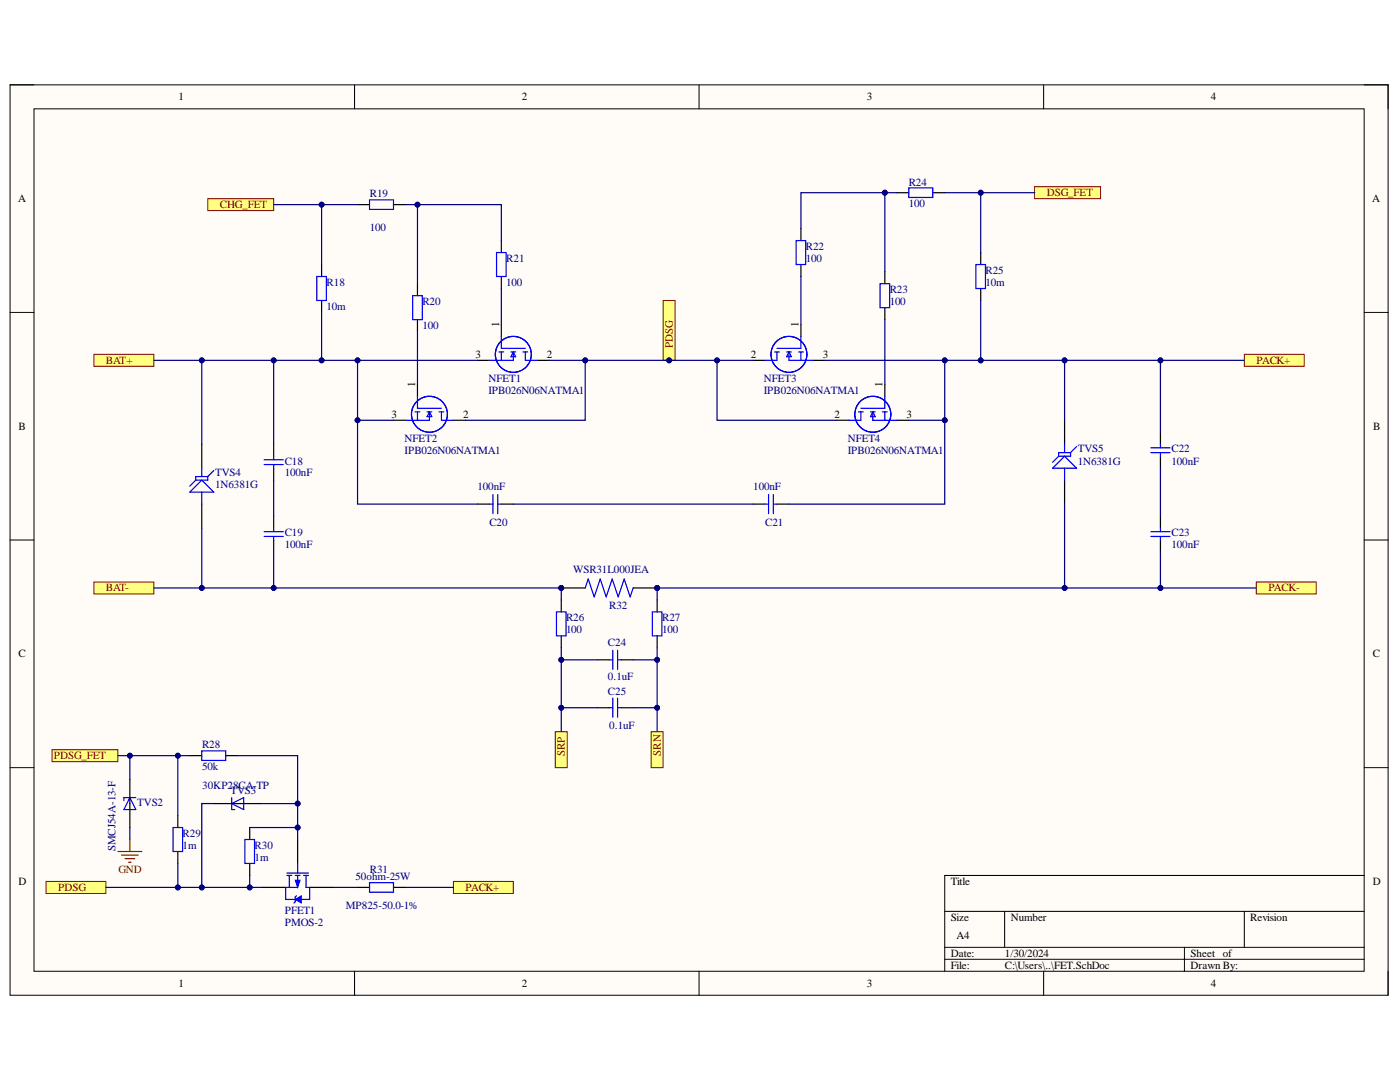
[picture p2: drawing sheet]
<svg xmlns="http://www.w3.org/2000/svg" width="279mm" height="216mm" viewBox="0 0 279 216" stroke-linecap="round" stroke-linejoin="round" font-family="sans-serif">
<path d="M2 16.9h275v181.7h-275z" fill-rule="evenodd" fill="#fffcf8"/>
<path d="M2 16.9h275v181.7h-275z" fill="none" stroke="#000" stroke-width=".2"/>
<path d="M6.8 21.7h265.4v172.1h-265.4z" fill-rule="evenodd" fill="#fffcf8"/>
<g fill="none" stroke="#000" stroke-width=".2">
<path d="M2 16.9h4.8M70.8 16.9v4.8M139.5 16.9v4.8M208.3 16.9v4.8M272.2 16.9h4.8v4.8M6.8 21.7h265.4v172.1h-265.4zM2 62.3h4.8M272.2 62.3h4.8M2 107.8h4.8M272.2 107.8h4.8M2 153.2h4.8M272.2 153.2h4.8"/>
<path d="M272.2 174.7h-83.7v19.1M70.8 193.8v4.8M139.5 193.8v4.8M188.5 181.9h83.7M188.5 189h83.7M188.5 191.4h83.7M200.5 181.9v7.1M208.3 193.8v4.8M236.4 189v4.8M248.3 181.9v7.1M277 193.8v4.8"/>
</g>
<path d="M41.5 39.6h13.1v2.4h-13.1z" fill-rule="evenodd" fill="#ffff80"/>
<path d="M41.5 39.6h13.1v2.4h-13.1z" fill="none" stroke="#800000" stroke-width=".2"/>
<path d="M206.5 37.2h13.1v2.4h-13.1z" fill-rule="evenodd" fill="#ffff80"/>
<path d="M206.5 37.2h13.1v2.4h-13.1z" fill="none" stroke="#800000" stroke-width=".2"/>
<g fill="none" stroke="#000" stroke-width=".24">
<path d="M179 38.4h2.4M186.2 38.4h2.3M64.2 52.8v2.4M64.2 60v2.3M71.4 40.8h2.3M78.5 40.8h2.4M83.3 56.6v2.4M100.1 48v2.4M100.1 55.2v2.4M159.8 45.6v2.4M159.8 52.8v2.4M176.6 54.2v2.4"/>
<path d="M195.7 50.4v2.4M195.7 57.6v2.4M83.3 63.8v2.4M176.6 61.4v2.4"/>
</g>
<path d="M73.7 39.9h4.8v1.9h-4.8zM181.4 37.5h4.8v1.9h-4.8zM63.2 55.2h1.9v4.8h-1.9zM82.4 59h1.9v4.8h-1.9zM99.1 50.4h1.9v4.8h-1.9zM158.9 48h1.9v4.8h-1.9zM175.6 56.6h1.9v4.8h-1.9zM194.8 52.8h1.9v4.8h-1.9z" fill="none" stroke="#00f" stroke-width=".24"/>
<path d="M18.7 70.7h12v2.4h-12z" fill-rule="evenodd" fill="#ffff80"/>
<path d="M18.7 70.7h12v2.4h-12z" fill="none" stroke="#800000" stroke-width=".2"/>
<path d="M248.3 70.7h12v2.4h-12z" fill-rule="evenodd" fill="#ffff80"/>
<path d="M248.3 70.7h12v2.4h-12z" fill="none" stroke="#800000" stroke-width=".2"/>
<path d="M18.7 116.1h12v2.4h-12z" fill-rule="evenodd" fill="#ffff80"/>
<path d="M18.7 116.1h12v2.4h-12z" fill="none" stroke="#800000" stroke-width=".2"/>
<path d="M250.7 116.1h12v2.4h-12z" fill-rule="evenodd" fill="#ffff80"/>
<path d="M250.7 116.1h12v2.4h-12z" fill="none" stroke="#800000" stroke-width=".2"/>
<circle cx="112" cy="117.3" r=".48" fill="#000080"/>
<circle cx="112" cy="117.3" r=".48" fill="none" stroke="#000080" stroke-width=".2"/>
<circle cx="131.1" cy="117.3" r=".48" fill="#000080"/>
<circle cx="131.1" cy="117.3" r=".48" fill="none" stroke="#000080" stroke-width=".2"/>
<path d="M116.8 117.3l.6-1.8 1.2 3.6 1.2-3.6 1.2 3.6 1.2-3.6 1.2 3.6 1.2-3.6 1.2 3.6 .6-1.8" fill="none" stroke="#00f" stroke-width=".24"/>
<path d="M112 117.3h4.8" fill="none" stroke="#000" stroke-width=".24"/>
<circle cx="112" cy="117.3" r=".48" fill="#000080"/>
<circle cx="112" cy="117.3" r=".48" fill="none" stroke="#000080" stroke-width=".2"/>
<path d="M126.4 117.3h4.7" fill="none" stroke="#000" stroke-width=".24"/>
<circle cx="131.1" cy="117.3" r=".48" fill="#000080"/>
<circle cx="131.1" cy="117.3" r=".48" fill="none" stroke="#000080" stroke-width=".2"/>
<path d="M112 119.7v2.4M131.1 119.7v2.4M112 126.9v2.4M119.2 131.7h2.4M124 131.7h2.4M131.1 126.9v2.4M119.2 141.2h2.4M124 141.2h2.4" fill="none" stroke="#000" stroke-width=".24"/>
<path d="M111.1 122.1h1.9v4.8h-1.9zM121.6 131.7h.7M122.3 129.7v3.9M122.3 139.3v3.8M123.3 129.7v3.9M123.3 139.3v3.8M123.3 131.7h.7M130.2 122.1h1.9v4.8h-1.9zM121.6 141.2h.7M123.3 141.2h.7" fill="none" stroke="#00f" stroke-width=".24"/>
<path d="M110.8 146h2.4v7.2h-2.4z" fill-rule="evenodd" fill="#ffff80"/>
<path d="M110.8 146h2.4v7.2h-2.4z" fill="none" stroke="#800000" stroke-width=".2"/>
<path d="M129.9 146h2.4v7.2h-2.4z" fill-rule="evenodd" fill="#ffff80"/>
<path d="M129.9 146h2.4v7.2h-2.4z" fill="none" stroke="#800000" stroke-width=".2"/>
<g fill="none" stroke="#000" stroke-width=".24">
<path d="M40.3 88.6v4.8M54.6 88.6v2.4M54.6 93.4v2.4M212.5 83.9v4.7M212.5 95.8v4.8M231.6 86.2v2.4M231.6 91v2.4M40.3 100.6v4.8M54.6 103v2.4M54.6 107.8v2.3M95.3 100.6h2.4M100.1 100.6h2.3"/>
<path d="M150.3 100.6h2.4M155.1 100.6h2.4M231.6 103v2.4M231.6 107.8v2.4"/>
</g>
<g fill="none" stroke="#00f" stroke-width=".24">
<path d="M37.9 98.2l2.4-2.4 2.4 2.4zM39.1 95.8l-1.2 1.2M40.3 93.4v1.7M40.3 98.2v2.4M41.5 95.1v.7h-2.4M41.5 95.1h-2.4v.7M42.7 93.9l-1.2 1.2M52.7 91.7h3.8M52.7 92.7h3.8M54.6 91v.7M54.6 92.7v.7M98.4 98.7v3.8"/>
<path d="M99.3 98.7v3.8M153.4 98.7v3.8M154.3 98.7v3.8M210.1 93.4l2.4-2.4 2.3 2.4zM211.3 91l-1.2 1.2M212.5 88.6v1.7M212.5 93.4v2.4M213.7 90.3v.7h-2.4M213.7 90.3h-2.4v.7M214.8 89.1l-1.1 1.2M229.7 90.3h3.8M229.7 89.4h3.8"/>
<path d="M231.6 88.6v.8M231.6 90.3v.7M52.7 106.1h3.8M52.7 107h3.8M54.6 105.4v.7M54.6 107v.8M97.7 100.6h.7M99.3 100.6h.8M152.7 100.6h.7M154.3 100.6h.8M229.7 106.1h3.8M229.7 107h3.8"/>
<path d="M231.6 105.4v.7M231.6 107v.8"/>
</g>
<path d="M10.4 149.6h13.1v2.4h-13.1z" fill-rule="evenodd" fill="#ffff80"/>
<path d="M10.4 149.6h13.1v2.4h-13.1z" fill="none" stroke="#800000" stroke-width=".2"/>
<path d="M132.3 60h2.4v11.9h-2.4z" fill-rule="evenodd" fill="#ffff80"/>
<path d="M132.3 60h2.4v11.9h-2.4z" fill="none" stroke="#800000" stroke-width=".2"/>
<circle cx="133.5" cy="71.9" r=".48" fill="#000080"/>
<circle cx="133.5" cy="71.9" r=".48" fill="none" stroke="#000080" stroke-width=".2"/>
<path d="M9.2 175.9h11.9v2.4h-11.9z" fill-rule="evenodd" fill="#ffff80"/>
<path d="M9.2 175.9h11.9v2.4h-11.9z" fill="none" stroke="#800000" stroke-width=".2"/>
<path d="M90.5 175.9h11.9v2.4h-11.9z" fill-rule="evenodd" fill="#ffff80"/>
<path d="M90.5 175.9h11.9v2.4h-11.9z" fill="none" stroke="#800000" stroke-width=".2"/>
<path d="M57 179.5h1.9M57.3 174.2h4.3M57.3 174.7h.9M57.7 174.7v2.4M58.9 174.7h1M59.4 172.3v1.9M59.4 174.7v2.4h-2.4M60.6 174.7h1M61.1 174.7v2.4M61.8 177.1v2.4h-1.7" fill="none" stroke="#00f" stroke-width=".24"/>
<path d="M52.2 177.1h4.8M59.4 167.5v4.8M61.8 177.1h4.8" fill="none" stroke="#000" stroke-width=".24"/>
<path d="M58.9 175.6h1l-.5 1.5z" fill="#00f"/>
<path d="M58.9 175.6h1l-.5 1.5z" fill="none" stroke="#00f" stroke-width=".2"/>
<path d="M57 177.1v2.4M61.1 177.1h.7" fill="none" stroke="#00f" stroke-width=".24"/>
<path d="M58.9 179.5l1.2-.7v1.4z" fill="#00f"/>
<path d="M58.9 179.5l1.2-.7v1.4z" fill="none" stroke="#00f" stroke-width=".2"/>
<g fill="none" stroke="#00f" stroke-width=".24">
<path d="M83.3 79.1v2.4h4.8M99.6 70.2h.9M100.1 67.1v2.4h4.7M100.1 70.2v1.7M102 70.2h.9M102.4 70.2v1.7h-4.7M102.4 70.2l.5 1h-.9zM104.4 70.2h.9M104.8 70.2v1.7h2.4M154.6 70.2h.9M155.1 70.2v1.7h-2.4M157 70.2h.9"/>
<path d="M157.5 70.2v1.7h4.7M157.5 70.2l.4 1h-.9zM159.4 70.2h.9M159.8 67.1v2.4h-4.7M159.8 70.2v1.7M176.6 79.1v2.4h-4.8M82.8 82.2h1M83.3 82.2v1.7M85.2 82.2h1M85.7 82.2v1.7h-4.8M85.7 82.2l.5 .9h-1zM87.6 82.2h1"/>
<path d="M88.1 82.2v1.7h2.4M171.3 82.2h1M171.8 82.2v1.7h-2.4M173.7 82.2h1M174.2 82.2v1.7h4.8M174.2 82.2l.5 .9h-1zM176.1 82.2h1M176.6 82.2v1.7M25.9 159.1l1.2 2.4h-2.4zM27.1 159.1h-2.4v.6M40.3 149.8h4.8v1.9h-4.8zM46.2 159.1v2.4h.6"/>
<path d="M34.5 165.1h1.9v4.8h-1.9zM46.2 160.3l2.4-1.2v2.4zM48.9 167.5h1.9v4.8h-1.9zM59.2 178.8l-.3 .2v.9l-.2 .3M73.8 176.1h4.7v1.9h-4.7z"/>
<circle cx="102.4" cy="70.7" r="3.6"/>
<circle cx="157.5" cy="70.7" r="3.6"/>
<circle cx="85.7" cy="82.7" r="3.6"/>
<circle cx="174.2" cy="82.7" r="3.6"/>
</g>
<g fill="none" stroke="#000" stroke-width=".24">
<path d="M83.3 76.7v2.4M95.3 71.9h2.4M100.1 64.7v2.4M107.2 71.9h2.4M150.3 71.9h2.4M159.8 64.7v2.4M162.2 71.9h2.4M176.6 76.7v2.4M78.5 83.9h2.4M90.5 83.9h2.4M167 83.9h2.4M179 83.9h2.4"/>
<path d="M25.9 155.6v9.5M37.9 150.8h2.4M45.1 150.8h2.3M35.5 162.7v2.4M35.5 169.9v2.4M42.7 160.3h9.5M49.8 165.1v2.4M49.8 172.3v2.4M71.4 177.1h2.4M78.5 177.1h2.4"/>
</g>
<path d="M23.5 169.9h4.8M24.2 170.6h3.4M25 171.3h1.9M25.7 172.1h.5M25.9 167.5v2.4" fill="none" stroke="#800000" stroke-width=".24"/>
<path d="M231.6 93.4v9.6M21.1 177.1h31.1" fill="none" stroke="#000080" stroke-width=".24"/>
<circle cx="35.5" cy="177.1" r=".48" fill="#000080"/>
<circle cx="35.5" cy="177.1" r=".48" fill="none" stroke="#000080" stroke-width=".2"/>
<circle cx="40.3" cy="177.1" r=".48" fill="#000080"/>
<circle cx="40.3" cy="177.1" r=".48" fill="none" stroke="#000080" stroke-width=".2"/>
<circle cx="49.8" cy="177.1" r=".48" fill="#000080"/>
<circle cx="49.8" cy="177.1" r=".48" fill="none" stroke="#000080" stroke-width=".2"/>
<path d="M23.5 150.8h2.4v4.8" fill="none" stroke="#000080" stroke-width=".24"/>
<circle cx="25.9" cy="150.8" r=".48" fill="#000080"/>
<circle cx="25.9" cy="150.8" r=".48" fill="none" stroke="#000080" stroke-width=".2"/>
<path d="M25.9 150.8h12" fill="none" stroke="#000080" stroke-width=".24"/>
<circle cx="25.9" cy="150.8" r=".48" fill="#000080"/>
<circle cx="25.9" cy="150.8" r=".48" fill="none" stroke="#000080" stroke-width=".2"/>
<circle cx="35.5" cy="150.8" r=".48" fill="#000080"/>
<circle cx="35.5" cy="150.8" r=".48" fill="none" stroke="#000080" stroke-width=".2"/>
<path d="M30.7 117.3h81.3v2.4" fill="none" stroke="#000080" stroke-width=".24"/>
<circle cx="40.3" cy="117.3" r=".48" fill="#000080"/>
<circle cx="40.3" cy="117.3" r=".48" fill="none" stroke="#000080" stroke-width=".2"/>
<circle cx="54.6" cy="117.3" r=".48" fill="#000080"/>
<circle cx="54.6" cy="117.3" r=".48" fill="none" stroke="#000080" stroke-width=".2"/>
<circle cx="112" cy="117.3" r=".48" fill="#000080"/>
<circle cx="112" cy="117.3" r=".48" fill="none" stroke="#000080" stroke-width=".2"/>
<path d="M30.7 71.9h40.7v12h7.1" fill="none" stroke="#000080" stroke-width=".24"/>
<circle cx="40.3" cy="71.9" r=".48" fill="#000080"/>
<circle cx="40.3" cy="71.9" r=".48" fill="none" stroke="#000080" stroke-width=".2"/>
<circle cx="54.6" cy="71.9" r=".48" fill="#000080"/>
<circle cx="54.6" cy="71.9" r=".48" fill="none" stroke="#000080" stroke-width=".2"/>
<circle cx="64.2" cy="71.9" r=".48" fill="#000080"/>
<circle cx="64.2" cy="71.9" r=".48" fill="none" stroke="#000080" stroke-width=".2"/>
<circle cx="71.4" cy="71.9" r=".48" fill="#000080"/>
<circle cx="71.4" cy="71.9" r=".48" fill="none" stroke="#000080" stroke-width=".2"/>
<circle cx="71.4" cy="83.9" r=".48" fill="#000080"/>
<circle cx="71.4" cy="83.9" r=".48" fill="none" stroke="#000080" stroke-width=".2"/>
<path d="M42.7 160.3h-2.4v16.8" fill="none" stroke="#000080" stroke-width=".24"/>
<circle cx="40.3" cy="177.1" r=".48" fill="#000080"/>
<circle cx="40.3" cy="177.1" r=".48" fill="none" stroke="#000080" stroke-width=".2"/>
<path d="M47.4 150.8h12v16.7" fill="none" stroke="#000080" stroke-width=".24"/>
<circle cx="59.4" cy="160.3" r=".48" fill="#000080"/>
<circle cx="59.4" cy="160.3" r=".48" fill="none" stroke="#000080" stroke-width=".2"/>
<circle cx="59.4" cy="165.1" r=".48" fill="#000080"/>
<circle cx="59.4" cy="165.1" r=".48" fill="none" stroke="#000080" stroke-width=".2"/>
<path d="M49.8 165.1h9.6" fill="none" stroke="#000080" stroke-width=".24"/>
<circle cx="59.4" cy="165.1" r=".48" fill="#000080"/>
<circle cx="59.4" cy="165.1" r=".48" fill="none" stroke="#000080" stroke-width=".2"/>
<path d="M52.2 160.3h7.2" fill="none" stroke="#000080" stroke-width=".24"/>
<circle cx="59.4" cy="160.3" r=".48" fill="#000080"/>
<circle cx="59.4" cy="160.3" r=".48" fill="none" stroke="#000080" stroke-width=".2"/>
<path d="M54.6 40.8h9.6v12" fill="none" stroke="#000080" stroke-width=".24"/>
<circle cx="64.2" cy="40.8" r=".48" fill="#000080"/>
<circle cx="64.2" cy="40.8" r=".48" fill="none" stroke="#000080" stroke-width=".2"/>
<path d="M64.2 40.8h7.2" fill="none" stroke="#000080" stroke-width=".24"/>
<circle cx="64.2" cy="40.8" r=".48" fill="#000080"/>
<circle cx="64.2" cy="40.8" r=".48" fill="none" stroke="#000080" stroke-width=".2"/>
<path d="M71.4 83.9v16.7h23.9M66.6 177.1h4.8" fill="none" stroke="#000080" stroke-width=".24"/>
<circle cx="71.4" cy="83.9" r=".48" fill="#000080"/>
<circle cx="71.4" cy="83.9" r=".48" fill="none" stroke="#000080" stroke-width=".2"/>
<path d="M71.4 71.9h23.9" fill="none" stroke="#000080" stroke-width=".24"/>
<circle cx="71.4" cy="71.9" r=".48" fill="#000080"/>
<circle cx="71.4" cy="71.9" r=".48" fill="none" stroke="#000080" stroke-width=".2"/>
<path d="M80.9 40.8h4.8M80.9 177.1h9.6" fill="none" stroke="#000080" stroke-width=".24"/>
<circle cx="83.3" cy="40.8" r=".48" fill="#000080"/>
<circle cx="83.3" cy="40.8" r=".48" fill="none" stroke="#000080" stroke-width=".2"/>
<path d="M85.7 40.8h14.4v7.2M116.8 71.9v12h-23.9" fill="none" stroke="#000080" stroke-width=".24"/>
<circle cx="116.8" cy="71.9" r=".48" fill="#000080"/>
<circle cx="116.8" cy="71.9" r=".48" fill="none" stroke="#000080" stroke-width=".2"/>
<path d="M109.6 71.9h40.7M102.4 100.6h47.9" fill="none" stroke="#000080" stroke-width=".24"/>
<circle cx="116.8" cy="71.9" r=".48" fill="#000080"/>
<circle cx="116.8" cy="71.9" r=".48" fill="none" stroke="#000080" stroke-width=".2"/>
<circle cx="133.5" cy="71.9" r=".48" fill="#000080"/>
<circle cx="133.5" cy="71.9" r=".48" fill="none" stroke="#000080" stroke-width=".2"/>
<circle cx="143.1" cy="71.9" r=".48" fill="#000080"/>
<circle cx="143.1" cy="71.9" r=".48" fill="none" stroke="#000080" stroke-width=".2"/>
<path d="M112 141.2h7.2" fill="none" stroke="#000080" stroke-width=".24"/>
<circle cx="112" cy="141.2" r=".48" fill="#000080"/>
<circle cx="112" cy="141.2" r=".48" fill="none" stroke="#000080" stroke-width=".2"/>
<path d="M112 131.7h7.2" fill="none" stroke="#000080" stroke-width=".24"/>
<circle cx="112" cy="131.7" r=".48" fill="#000080"/>
<circle cx="112" cy="131.7" r=".48" fill="none" stroke="#000080" stroke-width=".2"/>
<path d="M126.4 141.2h4.7" fill="none" stroke="#000080" stroke-width=".24"/>
<circle cx="131.1" cy="141.2" r=".48" fill="#000080"/>
<circle cx="131.1" cy="141.2" r=".48" fill="none" stroke="#000080" stroke-width=".2"/>
<path d="M126.4 131.7h4.7" fill="none" stroke="#000080" stroke-width=".24"/>
<circle cx="131.1" cy="131.7" r=".48" fill="#000080"/>
<circle cx="131.1" cy="131.7" r=".48" fill="none" stroke="#000080" stroke-width=".2"/>
<path d="M250.7 117.3h-119.5v2.4" fill="none" stroke="#000080" stroke-width=".24"/>
<circle cx="131.1" cy="117.3" r=".48" fill="#000080"/>
<circle cx="131.1" cy="117.3" r=".48" fill="none" stroke="#000080" stroke-width=".2"/>
<circle cx="212.5" cy="117.3" r=".48" fill="#000080"/>
<circle cx="212.5" cy="117.3" r=".48" fill="none" stroke="#000080" stroke-width=".2"/>
<circle cx="231.6" cy="117.3" r=".48" fill="#000080"/>
<circle cx="231.6" cy="117.3" r=".48" fill="none" stroke="#000080" stroke-width=".2"/>
<path d="M143.1 71.9v12h23.9" fill="none" stroke="#000080" stroke-width=".24"/>
<circle cx="143.1" cy="71.9" r=".48" fill="#000080"/>
<circle cx="143.1" cy="71.9" r=".48" fill="none" stroke="#000080" stroke-width=".2"/>
<path d="M188.5 83.9v16.7h-31" fill="none" stroke="#000080" stroke-width=".24"/>
<circle cx="188.5" cy="83.9" r=".48" fill="#000080"/>
<circle cx="188.5" cy="83.9" r=".48" fill="none" stroke="#000080" stroke-width=".2"/>
<path d="M179 38.4h-19.2v7.2" fill="none" stroke="#000080" stroke-width=".24"/>
<circle cx="176.6" cy="38.4" r=".48" fill="#000080"/>
<circle cx="176.6" cy="38.4" r=".48" fill="none" stroke="#000080" stroke-width=".2"/>
<path d="M164.6 71.9h23.9" fill="none" stroke="#000080" stroke-width=".24"/>
<circle cx="188.5" cy="71.9" r=".48" fill="#000080"/>
<circle cx="188.5" cy="71.9" r=".48" fill="none" stroke="#000080" stroke-width=".2"/>
<path d="M195.7 60v11.9h-7.2v12h-7.1" fill="none" stroke="#000080" stroke-width=".24"/>
<circle cx="195.7" cy="71.9" r=".48" fill="#000080"/>
<circle cx="195.7" cy="71.9" r=".48" fill="none" stroke="#000080" stroke-width=".2"/>
<circle cx="188.5" cy="71.9" r=".48" fill="#000080"/>
<circle cx="188.5" cy="71.9" r=".48" fill="none" stroke="#000080" stroke-width=".2"/>
<circle cx="188.5" cy="83.9" r=".48" fill="#000080"/>
<circle cx="188.5" cy="83.9" r=".48" fill="none" stroke="#000080" stroke-width=".2"/>
<path d="M188.5 38.4h7.2v12" fill="none" stroke="#000080" stroke-width=".24"/>
<circle cx="195.7" cy="38.4" r=".48" fill="#000080"/>
<circle cx="195.7" cy="38.4" r=".48" fill="none" stroke="#000080" stroke-width=".2"/>
<path d="M195.7 71.9h52.6" fill="none" stroke="#000080" stroke-width=".24"/>
<circle cx="195.7" cy="71.9" r=".48" fill="#000080"/>
<circle cx="195.7" cy="71.9" r=".48" fill="none" stroke="#000080" stroke-width=".2"/>
<circle cx="212.5" cy="71.9" r=".48" fill="#000080"/>
<circle cx="212.5" cy="71.9" r=".48" fill="none" stroke="#000080" stroke-width=".2"/>
<circle cx="231.6" cy="71.9" r=".48" fill="#000080"/>
<circle cx="231.6" cy="71.9" r=".48" fill="none" stroke="#000080" stroke-width=".2"/>
<path d="M195.7 38.4h10.8" fill="none" stroke="#000080" stroke-width=".24"/>
<circle cx="195.7" cy="38.4" r=".48" fill="#000080"/>
<circle cx="195.7" cy="38.4" r=".48" fill="none" stroke="#000080" stroke-width=".2"/>
<path d="M25.9 165.1v2.4M35.5 172.3v4.8" fill="none" stroke="#000080" stroke-width=".24"/>
<circle cx="35.5" cy="177.1" r=".48" fill="#000080"/>
<circle cx="35.5" cy="177.1" r=".48" fill="none" stroke="#000080" stroke-width=".2"/>
<path d="M35.5 150.8v11.9" fill="none" stroke="#000080" stroke-width=".24"/>
<circle cx="35.5" cy="150.8" r=".48" fill="#000080"/>
<circle cx="35.5" cy="150.8" r=".48" fill="none" stroke="#000080" stroke-width=".2"/>
<path d="M40.3 105.4v11.9" fill="none" stroke="#000080" stroke-width=".24"/>
<circle cx="40.3" cy="117.3" r=".48" fill="#000080"/>
<circle cx="40.3" cy="117.3" r=".48" fill="none" stroke="#000080" stroke-width=".2"/>
<path d="M40.3 71.9v16.7" fill="none" stroke="#000080" stroke-width=".24"/>
<circle cx="40.3" cy="71.9" r=".48" fill="#000080"/>
<circle cx="40.3" cy="71.9" r=".48" fill="none" stroke="#000080" stroke-width=".2"/>
<path d="M49.8 174.7v2.4" fill="none" stroke="#000080" stroke-width=".24"/>
<circle cx="49.8" cy="177.1" r=".48" fill="#000080"/>
<circle cx="49.8" cy="177.1" r=".48" fill="none" stroke="#000080" stroke-width=".2"/>
<path d="M54.6 110.1v7.2" fill="none" stroke="#000080" stroke-width=".24"/>
<circle cx="54.6" cy="117.3" r=".48" fill="#000080"/>
<circle cx="54.6" cy="117.3" r=".48" fill="none" stroke="#000080" stroke-width=".2"/>
<path d="M54.6 71.9v16.7M54.6 95.8v7.2" fill="none" stroke="#000080" stroke-width=".24"/>
<circle cx="54.6" cy="71.9" r=".48" fill="#000080"/>
<circle cx="54.6" cy="71.9" r=".48" fill="none" stroke="#000080" stroke-width=".2"/>
<path d="M64.2 62.3v9.6" fill="none" stroke="#000080" stroke-width=".24"/>
<circle cx="64.2" cy="71.9" r=".48" fill="#000080"/>
<circle cx="64.2" cy="71.9" r=".48" fill="none" stroke="#000080" stroke-width=".2"/>
<path d="M83.3 40.8v15.8" fill="none" stroke="#000080" stroke-width=".24"/>
<circle cx="83.3" cy="40.8" r=".48" fill="#000080"/>
<circle cx="83.3" cy="40.8" r=".48" fill="none" stroke="#000080" stroke-width=".2"/>
<path d="M112 129.3v16.7" fill="none" stroke="#000080" stroke-width=".24"/>
<circle cx="112" cy="141.2" r=".48" fill="#000080"/>
<circle cx="112" cy="141.2" r=".48" fill="none" stroke="#000080" stroke-width=".2"/>
<circle cx="112" cy="131.7" r=".48" fill="#000080"/>
<circle cx="112" cy="131.7" r=".48" fill="none" stroke="#000080" stroke-width=".2"/>
<path d="M131.1 129.3v16.7" fill="none" stroke="#000080" stroke-width=".24"/>
<circle cx="131.1" cy="141.2" r=".48" fill="#000080"/>
<circle cx="131.1" cy="141.2" r=".48" fill="none" stroke="#000080" stroke-width=".2"/>
<circle cx="131.1" cy="131.7" r=".48" fill="#000080"/>
<circle cx="131.1" cy="131.7" r=".48" fill="none" stroke="#000080" stroke-width=".2"/>
<path d="M176.6 38.4v15.8" fill="none" stroke="#000080" stroke-width=".24"/>
<circle cx="176.6" cy="38.4" r=".48" fill="#000080"/>
<circle cx="176.6" cy="38.4" r=".48" fill="none" stroke="#000080" stroke-width=".2"/>
<path d="M212.5 100.6v16.7" fill="none" stroke="#000080" stroke-width=".24"/>
<circle cx="212.5" cy="117.3" r=".48" fill="#000080"/>
<circle cx="212.5" cy="117.3" r=".48" fill="none" stroke="#000080" stroke-width=".2"/>
<path d="M212.5 71.9v12" fill="none" stroke="#000080" stroke-width=".24"/>
<circle cx="212.5" cy="71.9" r=".48" fill="#000080"/>
<circle cx="212.5" cy="71.9" r=".48" fill="none" stroke="#000080" stroke-width=".2"/>
<path d="M231.6 110.2v7.1" fill="none" stroke="#000080" stroke-width=".24"/>
<circle cx="231.6" cy="117.3" r=".48" fill="#000080"/>
<circle cx="231.6" cy="117.3" r=".48" fill="none" stroke="#000080" stroke-width=".2"/>
<path d="M231.6 71.9v14.3" fill="none" stroke="#000080" stroke-width=".24"/>
<circle cx="231.6" cy="71.9" r=".48" fill="#000080"/>
<circle cx="231.6" cy="71.9" r=".48" fill="none" stroke="#000080" stroke-width=".2"/>
<path d="M100.1 57.6v7.1M159.8 55.2v9.5M83.3 66.2v10.5M176.6 63.8v12.9" fill="none" stroke="#000080" stroke-width=".24"/>
<g font-size="2.2">
<text x="35.6" y="20">1</text>
<text x="104.2" y="20">2</text>
<text x="173" y="20">3</text>
<text x="241.7" y="20">4</text>
<text x="3.6" y="40.3">A</text>
<text x="273.9" y="40.3">A</text>
<text x="99.6" y="65.2" transform="rotate(-90 99.6 65.2)">1</text>
<text x="159.4" y="65.2" transform="rotate(-90 159.4 65.2)">1</text>
<text x="94.9" y="71.4">3</text>
<text x="109.2" y="71.4">2</text>
<text x="149.8" y="71.4">2</text>
<text x="164.2" y="71.4">3</text>
<text x="82.9" y="77.2" transform="rotate(-90 82.9 77.2)">1</text>
<text x="176.1" y="77.2" transform="rotate(-90 176.1 77.2)">1</text>
<text x="78.1" y="83.3">3</text>
<text x="92.4" y="83.3">2</text>
<text x="166.6" y="83.3">2</text>
<text x="180.9" y="83.3">3</text>
<text x="3.7" y="85.8">B</text>
<text x="274" y="85.8">B</text>
<text x="3.7" y="131.2">C</text>
<text x="274" y="131.2">C</text>
<text x="3.7" y="176.5">D</text>
<text x="189.7" y="176.5">Title</text>
<text x="274" y="176.5">D</text>
<text x="189.7" y="183.7">Size</text>
<text x="201.7" y="183.7">Number</text>
<text x="249.5" y="183.7">Revision</text>
<text x="189.7" y="190.9">Date:</text>
<text x="190.9" y="187.4">A4</text>
<text x="200.6" y="190.9">1/30/2024</text>
<text x="237.6" y="190.9">Sheet of</text>
<text x="35.6" y="196.9">1</text>
<text x="104.2" y="196.9">2</text>
<text x="173" y="196.9">3</text>
<text x="189.7" y="193.3">File:</text>
<text x="200.6" y="193.3">C:\Users\..\FET.SchDoc</text>
<text x="237.6" y="193.3">Drawn By:</text>
<text x="241.7" y="196.9">4</text>
</g>
<g font-size="2.2" fill="#800000">
<text x="43.9" y="41.5">CHG_FET</text>
<text x="208.9" y="39.1">DSG_FET</text>
<text x="134.3" y="69.5" transform="rotate(-90 134.3 69.5)">PDSG</text>
<text x="21.1" y="72.6">BAT+</text>
<text x="250.8" y="72.6">PACK+</text>
<text x="21.1" y="118">BAT-</text>
<text x="253.2" y="118">PACK-</text>
<text x="10.7" y="151.4">PDSG_FET</text>
<text x="112.7" y="150.8" transform="rotate(-90 112.7 150.8)">SRP</text>
<text x="131.9" y="150.8" transform="rotate(-90 131.9 150.8)">SRN</text>
<text x="11.6" y="177.7">PDSG</text>
<text x="23.7" y="174.2">GND</text>
<text x="92.9" y="177.7">PACK+</text>
</g>
<g font-size="2.2" fill="#000080">
<text x="73.8" y="39.4">R19</text>
<text x="181.4" y="41.2">100</text>
<text x="181.4" y="37">R24</text>
<text x="73.8" y="46.1">100</text>
<text x="101" y="52.3">R21</text>
<text x="160.8" y="52.3">100</text>
<text x="160.8" y="49.9">R22</text>
<text x="65.2" y="57.1">R18</text>
<text x="101" y="57.1">100</text>
<text x="177.6" y="58.5">R23</text>
<text x="196.7" y="57.1">10m</text>
<text x="196.7" y="54.7">R25</text>
<text x="65.2" y="61.9">10m</text>
<text x="84.3" y="65.7">100</text>
<text x="84.3" y="60.9">R20</text>
<text x="177.6" y="60.9">100</text>
<text x="97.5" y="76.1">NFET1</text>
<text x="152.4" y="76.1">NFET3</text>
<text x="97.5" y="78.6">IPB026N06NATMA1</text>
<text x="152.4" y="78.6">IPB026N06NATMA1</text>
<text x="80.7" y="88.1">NFET2</text>
<text x="169.2" y="88.1">NFET4</text>
<text x="43" y="95.1">TVS4</text>
<text x="56.8" y="95.1">100nF</text>
<text x="56.8" y="92.7">C18</text>
<text x="80.7" y="90.5">IPB026N06NATMA1</text>
<text x="169.2" y="90.5">IPB026N06NATMA1</text>
<text x="215.1" y="90.3">TVS5</text>
<text x="215.1" y="92.7">1N6381G</text>
<text x="233.8" y="92.7">100nF</text>
<text x="233.8" y="90.3">C22</text>
<text x="43" y="97.4">1N6381G</text>
<text x="95.3" y="97.7">100nF</text>
<text x="150.3" y="97.7">100nF</text>
<text x="56.8" y="107">C19</text>
<text x="97.7" y="104.9">C20</text>
<text x="152.7" y="104.9">C21</text>
<text x="233.8" y="107">C23</text>
<text x="56.8" y="109.4">100nF</text>
<text x="233.8" y="109.4">100nF</text>
<text x="114.4" y="114.4">WSR31L000JEA</text>
<text x="113" y="124">R26</text>
<text x="121.6" y="121.6">R32</text>
<text x="132.2" y="124">R27</text>
<text x="113" y="126.3">100</text>
<text x="121.3" y="129">C24</text>
<text x="132.2" y="126.3">100</text>
<text x="121.3" y="135.7">0.1uF</text>
<text x="121.3" y="138.6">C25</text>
<text x="40.3" y="149.3">R28</text>
<text x="121.6" y="145.5">0.1uF</text>
<text x="40.3" y="153.6">50k</text>
<text x="27.4" y="160.8">TVS2</text>
<text x="40.3" y="157.4">30KP28CA-TP</text>
<text x="46" y="158.4">TVS3</text>
<text x="36.4" y="167">R29</text>
<text x="23.1" y="169.9" transform="rotate(-90 23.1 169.9)">SMCJ54A-13-F</text>
<text x="36.4" y="169.4">1m</text>
<text x="50.8" y="171.8">1m</text>
<text x="50.8" y="169.4">R30</text>
<text x="70.9" y="175.6">50ohm-25W</text>
<text x="73.8" y="174.2">R31</text>
<text x="56.8" y="182.3">PFET1</text>
<text x="56.8" y="184.7">PMOS-2</text>
<text x="69" y="181.4">MP825-50.0-1%</text>
</g>
</svg>
